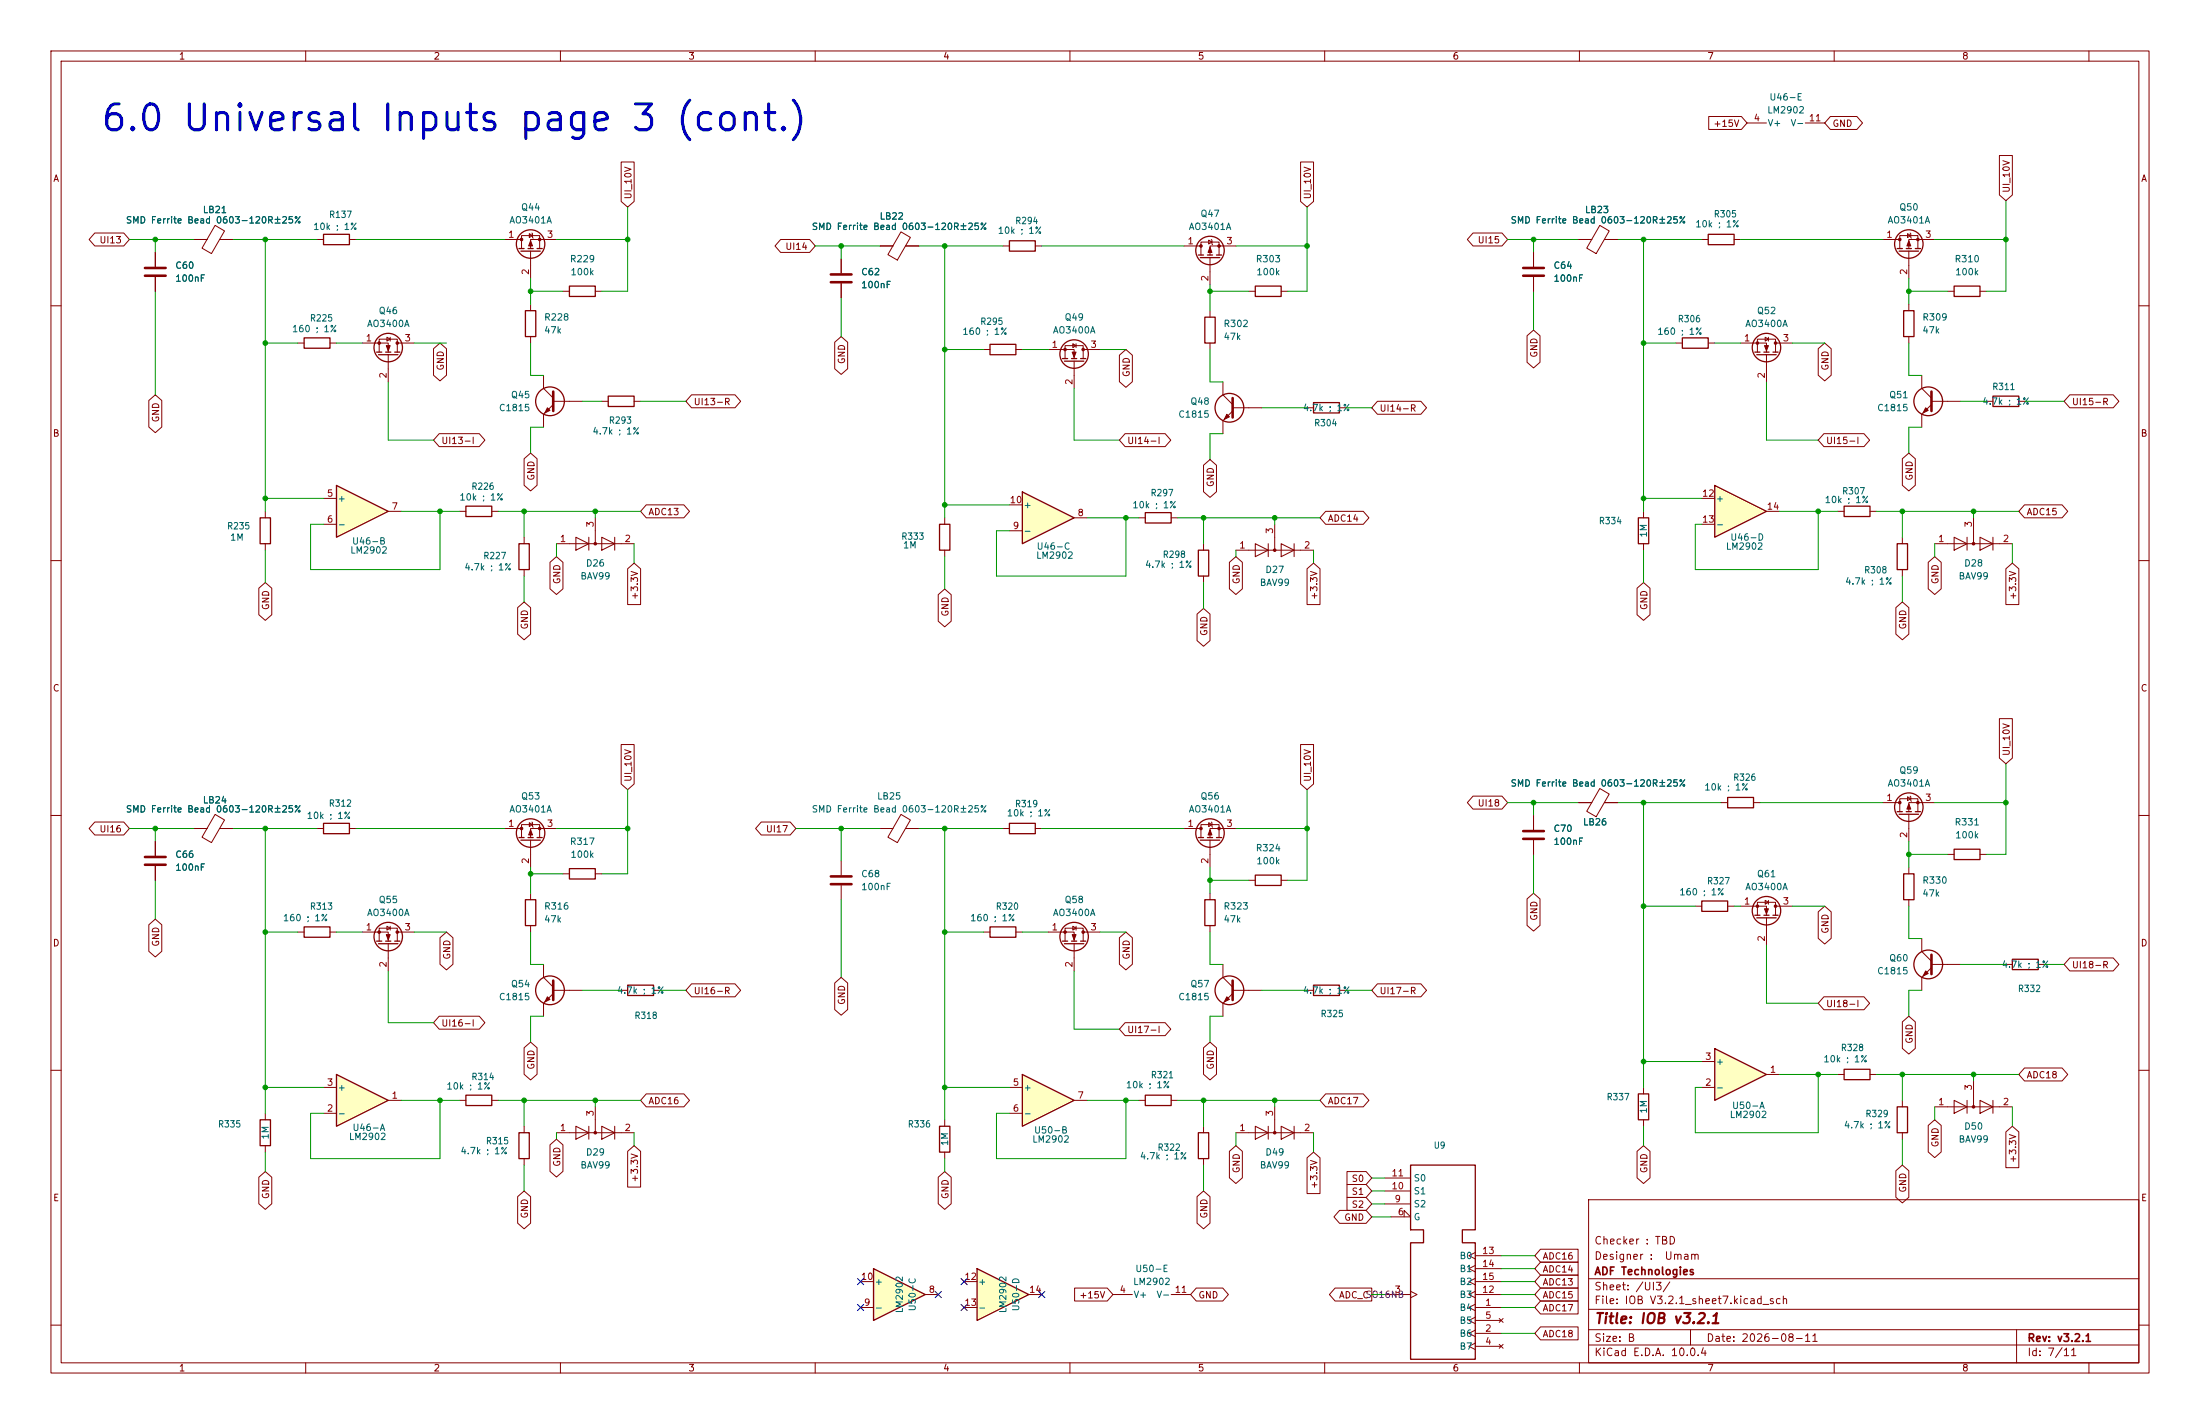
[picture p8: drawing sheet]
<svg xmlns="http://www.w3.org/2000/svg" width="432mm" height="279mm" viewBox="0 0 432 279" stroke-linecap="round" stroke-linejoin="round" font-family="sans-serif">
<g fill="none" stroke="#840000" stroke-width=".2">
<path d="M10 10h411.8v259.4h-411.8zM12 12h407.8v255.4h-407.8zM60 10v2M110 10v2M160 10v2M210 10v2M260 10v2M310 10v2M360 10v2M410 10v2M172.7 48.3h2.6M176.8 45.5l1.9 1.1-2.6 4.4-1.8-1z"/>
<path d="M177.7 48.3h2.6M196.8 48.3h1.3M203.2 48.3h1.3M10 60h2M419.8 60h2M10 110h2M419.8 110h2M10 160h2M419.8 160h2M10 210h2M419.8 210h2M311.8 235.4h108v32h-108z"/>
<path d="M10 260h2M311.8 256.9h108M311.8 250.9h108M419.8 260h2M60 267.4v2M110 267.4v2M160 267.4v2M210 267.4v2M260 267.4v2M310 267.4v2M311.8 263.9h108M311.8 260.9h108"/>
<path d="M331.8 260.9v3M360 267.4v2M395.8 260.9v6.5M410 267.4v2"/>
</g>
<path d="M198.1 47.2h5.1v2.1h-5.1z" fill="none" stroke="#840000" stroke-width=".25"/>
<path d="M66 210.8l10.2 5.1-10.2 5.1z" fill="#ffffc2"/>
<g fill="none" stroke="#840000" stroke-width=".25">
<path d="M101.9 48.8h1M102.2 49.3h3.8M103.6 48.8h1M105.4 48.8h1M111.8 56.1h5v2.1h-5zM59.7 66.3h5.1v2h-5.1zM73.9 69.1h1M74.3 69.6h3.8M75.7 69.1h1M77.5 69.1h1M103.1 61h2.1v5h-2.1zM208.5 70.4h1"/>
<path d="M208.9 70.9h3.8M210.3 70.4h1M212.1 70.4h1M257.8 79h5.1v2h-5.1zM63.5 161.5h5.1v2.1h-5.1zM101.9 164.3h1M102.2 164.8h3.8M103.1 176.5h2.1v5.1h-2.1zM103.6 164.3h1M105.4 164.3h1M198.1 161.5h5.1v2.1h-5.1zM73.9 184.7h1"/>
<path d="M74.3 185.2h3.8M75.7 184.7h1M77.5 184.7h1M123.2 193.3h5.1v2h-5.1zM257.8 193.3h5.1v2h-5.1zM66 210.8l10.2 5.1-10.2 5.1zM101.9 222.3h2v5h-2zM184.4 221h2v5.1h-2zM276.9 228.6h12.7v12.7h-2.6v2.5h2.6v22.9h-12.7v-22.9h2.5v-2.5h-2.5z"/>
<circle cx="104.1" cy="47.9" r="2.79"/>
<circle cx="76.2" cy="68.2" r="2.79"/>
<circle cx="210.8" cy="69.5" r="2.79"/>
<circle cx="104.1" cy="163.4" r="2.79"/>
<circle cx="76.2" cy="183.8" r="2.79"/>
<circle cx="107.9" cy="194.3" r="2.82"/>
</g>
<g fill="none" stroke="#840000" stroke-width=".2">
<path d="M30.5 49.5v2.8M30.5 54.4v2.8M99.1 47h3.3M102.4 48.8v-2.6h3.5v2.6M103.9 45.8l.6 .4-.6 .4zM104.1 49.3v5.3M104.1 59.7v1.3M104.4 45.7l.2 1M109.2 47h-5.1v1.8M110.5 57.2h1.3M116.8 57.2h1.3M58.4 67.3h1.3"/>
<path d="M64.8 67.3h1.2M71.1 67.3h5.1v1.8M74.4 69.1v-2.6h3.6v2.6M75.9 66.2l.7 .3-.7 .4zM76.2 69.6v5.3M76.6 66.2v.7M78 67.3h3.3M104.1 66v1.3M205.7 68.6h5.1v1.8M209 70.4v-2.6h3.6v2.6M210.6 67.4l.6 .4-.6 .4zM210.8 70.9v5.3"/>
<path d="M211.2 67.4v.8M212.6 68.6h3.3M256.5 80h1.3M262.9 80h1.3M109.2 106.7h15.3M113 105.4l2.6 1.3-2.6 1.3zM115.6 105.4v2.6M116.8 101.6v5.1M118.1 105.4l2.5 1.3-2.5 1.3zM120.6 105.4v2.6M42.2 159.8l1.9 1.1-2.6 4.4-1.9-1zM30.5 165.1v2.8"/>
<path d="M30.5 169.9v2.8M38.1 162.6h2.5M43.1 162.6h2.6M62.2 162.6h1.3M68.6 162.6h1.2M99.1 162.6h3.3M102.4 164.3v-2.5h3.5v2.5M103.9 161.4l.6 .4-.6 .4zM104.1 164.8v5.4M104.1 175.3v1.2M104.4 161.3l.2 1M109.2 162.6h-5.1v1.7"/>
<path d="M196.8 162.6h1.3M203.2 162.6h1.3M71.1 182.9h5.1v1.8M74.4 184.7v-2.6h3.6v2.6M75.9 181.7l.7 .4-.7 .4zM76.2 185.2v5.3M76.6 181.7v.8M78 182.9h3.3M104.1 181.6v1.3M106.7 189.2v2.6l1.9 1.9M108.6 194.3h5.7M108.6 194.9l-1.9 2v2.5"/>
<path d="M121.9 194.3h1.3M128.3 194.3h1.2M256.5 194.3h1.3M262.9 194.3h1.3M63.5 218.4h2.5M63.5 213.4h2.5M76.2 215.9h2.5M116.8 217.2v5.1M185.4 219.7v1.3M102.9 221v1.3M102.9 227.3v1.3M109.2 222.3h15.3"/>
<path d="M113 221l2.6 1.3-2.6 1.2zM115.6 221v2.5M118.1 221l2.5 1.3-2.5 1.2zM120.6 221v2.5M185.4 226.1v1.2M271.8 236.2h5.1M271.8 233.7h5.1M271.8 231.1h5.1M273 238.8h3.9l-1.3-1.3v1.3M218.4 254h3.8M229.9 254h3.8M271.8 254h5.1"/>
<path d="M276.9 253.4l1.2 .6-1.2 .6M289.6 255.9l-1.3 .6 1.3 .7M289.6 258.4l-1.3 .7 1.3 .6M289.6 253.4l-1.3 .6 1.3 .6M289.6 245.7l-1.3 .7 1.3 .6M289.6 248.3l-1.3 .6 1.3 .7M289.6 250.8l-1.3 .7 1.3 .6M289.6 254h5M289.6 256.5h5M289.6 259.1h5M289.6 246.4h5M289.6 248.9h5"/>
<path d="M289.6 251.5h5M294.3 258.7l.7 .8M295 258.7l-.7 .8M289.6 261l-1.3 .6 1.3 .7M289.6 263.5l-1.3 .7 1.3 .6M289.6 261.6h5M289.6 264.2h5M294.3 263.8l.7 .7M295 263.8l-.7 .7"/>
</g>
<g fill="#840000" stroke="#840000" stroke-width=".2">
<path d="M104.1 47.2l.4 1.1h-.7z"/>
<path d="M75.8 183.4h.8l-.4 1z"/>
<path d="M104.1 162.8l.4 1h-.7z"/>
<path d="M75.8 67.8h.8l-.4 1z"/>
<path d="M210.4 69.1h.8l-.4 1z"/>
<path d="M107.4 195.6l.5 .5-1 .5z"/>
<circle cx="102.4" cy="47" r=".25"/>
<circle cx="105.9" cy="47" r=".25"/>
<circle cx="116.8" cy="106.7" r=".25"/>
<circle cx="78" cy="182.9" r=".25"/>
<circle cx="74.4" cy="182.9" r=".25"/>
<circle cx="102.4" cy="162.6" r=".25"/>
<circle cx="105.9" cy="162.6" r=".25"/>
<circle cx="78" cy="67.3" r=".25"/>
<circle cx="74.4" cy="67.3" r=".25"/>
<circle cx="212.6" cy="68.6" r=".25"/>
<circle cx="209" cy="68.6" r=".25"/>
<circle cx="116.8" cy="222.2" r=".25"/>
</g>
<path d="M28.4 52.6h4.1M28.4 54.1h4.1M28.4 168.1h4.1M28.4 169.7h4.1M108.6 192.4v3.8" fill="none" stroke="#840000" stroke-width=".51"/>
<path d="M171.4 248.9l10.2 5.1-10.2 5.1z" fill="#ffffc2"/>
<path d="M119.4 77.7h5.1v2.1h-5.1zM236.5 62.2h2v5.1h-2zM171.4 248.9l10.2 5.1-10.2 5.1z" fill="none" stroke="#840000" stroke-width=".25"/>
<path d="M118.1 78.7h1.3M124.5 78.7h1.2M237.5 61v1.2M237.5 67.3v1.3M168.9 256.5h2.5M168.9 251.5h2.5M181.6 254h2.5" fill="none" stroke="#840000" stroke-width=".2"/>
<path d="M191.8 248.9l10.1 5.1-10.1 5.1z" fill="#ffffc2"/>
<g fill="none" stroke="#840000" stroke-width=".25">
<path d="M51.1 101.6h2v5.1h-2zM224.8 100.6h5.1v2h-5.1zM191.8 248.9l10.1 5.1-10.1 5.1z"/>
<circle cx="107.9" cy="78.7" r="2.82"/>
</g>
<g fill="none" stroke="#840000" stroke-width=".2">
<path d="M106.7 73.7v2.5l1.9 1.9M108.6 78.7h5.7M108.6 79.4l-1.9 1.9v2.5M52.1 100.3v1.3M52.1 106.7v1.3M223.5 101.6h1.3M229.9 101.6h1.2M176.8 159.8l1.9 1.1-2.6 4.4-1.8-1zM172.7 162.6h2.6M177.7 162.6h2.6M189.2 251.5h2.6M189.2 256.5h2.6"/>
<path d="M201.9 254h2.6"/>
</g>
<path d="M108.6 76.8v3.8" fill="none" stroke="#840000" stroke-width=".51"/>
<path d="M107.4 80l.5 .5-1 .5z" fill="#840000" stroke="#840000" stroke-width=".2"/>
<path d="M66 95.3l10.2 5-10.2 5.1z" fill="#ffffc2"/>
<g fill="none" stroke="#840000" stroke-width=".25">
<path d="M63.5 46h5.1v2h-5.1zM235.2 50h1M235.6 50.5h3.8M237 50h1M238.8 50h1M246.4 56.1h5.1v2.1h-5.1zM66 95.3l10.2 5-10.2 5.1zM91.4 99.3h5.1v2h-5.1zM101.9 106.7h2v5.1h-2zM184.4 102.9h2v5.1h-2zM208.5 184.7h1M208.9 185.2h3.8"/>
<path d="M210.3 184.7h1M212.1 184.7h1M51.1 219.7h2v5.1h-2z"/>
<circle cx="237.5" cy="49.1" r="2.79"/>
<circle cx="210.8" cy="183.8" r="2.79"/>
</g>
<g fill="none" stroke="#840000" stroke-width=".2">
<path d="M38.1 47h2.5M42.2 44.2l1.9 1.1-2.6 4.5-1.9-1.1zM43.1 47h2.6M62.2 47h1.3M68.6 47h1.2M165.1 50.8v2.8M165.1 55.6v2.8M232.4 48.3h3.3M235.7 50v-2.5h3.6v2.5M237.2 47.1l.7 .4-.7 .4zM237.5 50.5v5.4M237.7 47l.3 1"/>
<path d="M242.6 48.3h-5.1v1.7M245.1 57.2h1.3M251.5 57.2h1.2M63.5 97.8h2.5M63.5 102.9h2.5M76.2 100.3h2.5M90.2 100.3h1.2M96.5 100.3h1.3M102.9 105.4v1.3M102.9 111.8v1.2M185.4 101.6v1.3M185.4 108v1.2"/>
<path d="M165.1 168.9v2.8M165.1 173.7v2.8M205.7 182.9h5.1v1.8M209 184.7v-2.6h3.6v2.6M210.6 181.7l.6 .4-.6 .4zM210.8 185.2v5.3M211.2 181.7v.8M212.6 182.9h3.3M52.1 218.4v1.3M52.1 224.8v1.3"/>
</g>
<path d="M163.1 53.8h4M163.1 55.4h4M163.1 172h4M163.1 173.5h4" fill="none" stroke="#840000" stroke-width=".51"/>
<g fill="#840000" stroke="#840000" stroke-width=".2">
<path d="M210.4 183.4h.8l-.4 1z"/>
<path d="M237.5 48.5l.4 1h-.8z"/>
<circle cx="212.6" cy="182.9" r=".25"/>
<circle cx="209" cy="182.9" r=".25"/>
<circle cx="235.7" cy="48.3" r=".25"/>
<circle cx="239.3" cy="48.3" r=".25"/>
</g>
<path d="M200.7 96.5l10.1 5.1-10.1 5.1z" fill="#ffffc2"/>
<g fill="none" stroke="#840000" stroke-width=".25">
<path d="M194.3 67.6h5.1v2h-5.1zM200.7 96.5l10.1 5.1-10.1 5.1zM111.8 170.4h5v2.1h-5zM59.7 181.9h5.1v2h-5.1zM91.4 214.9h5.1v2h-5.1zM224.8 214.9h5.1v2h-5.1zM235.2 222.3h2v5h-2z"/>
<circle cx="241.3" cy="80" r="2.82"/>
</g>
<g fill="none" stroke="#840000" stroke-width=".2">
<path d="M193 68.6h1.3M199.4 68.6h1.3M240 74.9v2.6l1.9 1.9M198.1 99.1h2.6M241.9 80h5.7M241.9 80.6l-1.9 2v2.5M198.1 104.1h2.6M210.8 101.6h2.6M110.5 171.5h1.3M116.8 171.5h1.3M58.4 182.9h1.3M64.8 182.9h1.2"/>
<path d="M90.2 215.9h1.2M96.5 215.9h1.3M223.5 215.9h1.3M229.9 215.9h1.2M236.2 221v1.3M236.2 227.3v1.3"/>
</g>
<path d="M241.9 78.1v3.8" fill="none" stroke="#840000" stroke-width=".51"/>
<path d="M240.8 81.3l.5 .5-1 .5z" fill="#840000" stroke="#840000" stroke-width=".2"/>
<path d="M200.7 210.8l10.1 5.1-10.1 5.1z" fill="#ffffc2"/>
<g fill="none" stroke="#840000" stroke-width=".25">
<path d="M335.3 46h5.1v2h-5.1zM330.2 66.3h5.1v2h-5.1zM235.2 108h2v5h-2zM235.2 164.3h1M235.6 164.8h3.8M236.5 176.5h2v5.1h-2zM237 164.3h1M238.8 164.3h1M246.4 171.7h5.1v2h-5.1zM194.3 181.9h5.1v2h-5.1zM200.7 210.8l10.1 5.1-10.1 5.1z"/>
<circle cx="237.5" cy="163.4" r="2.79"/>
<circle cx="241.3" cy="194.3" r="2.82"/>
</g>
<g fill="none" stroke="#840000" stroke-width=".2">
<path d="M334 47h1.3M340.4 47h1.2M328.9 67.3h1.3M335.3 67.3h1.2M236.2 106.7v1.3M236.2 113v1.3M242.6 108h15.2M246.4 106.7l2.5 1.3-2.5 1.2zM248.9 106.7v2.5M250.2 102.9v5.1M251.5 106.7l2.5 1.3-2.5 1.2zM254 106.7v2.5"/>
<path d="M232.4 162.6h3.3M235.7 164.3v-2.5h3.6v2.5M237.2 161.4l.7 .4-.7 .4zM237.5 164.8v5.4M237.5 175.3v1.2M237.7 161.3l.3 1M242.6 162.6h-5.1v1.7M245.1 172.7h1.3M251.5 172.7h1.2M193 182.9h1.3M199.4 182.9h1.3M237.5 181.6v1.3"/>
<path d="M240 189.2v2.6l1.9 1.9M241.9 194.3h5.7M241.9 194.9l-1.9 2v2.5M198.1 213.4h2.6M198.1 218.4h2.6M210.8 215.9h2.6M250.2 217.2v5.1M242.6 222.3h15.2M246.4 221l2.5 1.3-2.5 1.2zM248.9 221v2.5M251.5 221l2.5 1.3-2.5 1.2zM254 221v2.5"/>
</g>
<path d="M241.9 192.4v3.8" fill="none" stroke="#840000" stroke-width=".51"/>
<g fill="#840000" stroke="#840000" stroke-width=".2">
<path d="M240.8 195.6l.5 .5-1 .5z"/>
<path d="M237.5 162.8l.4 1h-.8z"/>
<circle cx="235.7" cy="162.6" r=".25"/>
<circle cx="239.3" cy="162.6" r=".25"/>
<circle cx="250.2" cy="107.9" r=".25"/>
<circle cx="250.2" cy="222.2" r=".25"/>
</g>
<path d="M336.5 95.3l10.2 5-10.2 5.1z" fill="#ffffc2"/>
<g fill="none" stroke="#840000" stroke-width=".25">
<path d="M372.4 48.8h1M372.7 49.3h3.9M374.1 48.8h1.1M375.9 48.8h1M383.5 56.1h5.1v2.1h-5.1zM344.4 69.1h1M344.8 69.6h3.8M346.2 69.1h1M348 69.1h1M373.6 61h2.1v5h-2.1zM336.5 95.3l10.2 5-10.2 5.1zM321.6 101.6h2v5.1h-2z"/>
<path d="M339.1 156.5h5.1v2h-5.1zM372.4 159.3h1M372.7 159.8h3.9M374.1 159.3h1.1M375.9 159.3h1M344.4 179.6h1M346.2 179.6h1M348 179.6h1M373.6 171.5h2.1v5h-2.1zM383.5 166.6h5.1v2.1h-5.1zM344.8 180.1h3.8M395 188.2h5v2h-5z"/>
<path d="M361.9 209.8h5.1v2h-5.1zM372.4 217.2h2v5.1h-2z"/>
<circle cx="374.6" cy="47.9" r="2.79"/>
<circle cx="346.7" cy="68.2" r="2.79"/>
<circle cx="378.5" cy="78.7" r="2.82"/>
<circle cx="374.6" cy="158.4" r="2.79"/>
<circle cx="346.7" cy="178.7" r="2.79"/>
<circle cx="378.5" cy="189.2" r="2.82"/>
</g>
<g fill="none" stroke="#840000" stroke-width=".2">
<path d="M342.9 24.1h3.8M354.3 24.1h3.8M301 49.5v2.8M301 54.4v2.8M309.9 47h2.5M314 44.2l1.8 1.1-2.5 4.5-1.9-1.1zM314.9 47h2.6M369.6 47h3.3M372.9 48.8v-2.6h3.5v2.6M374.4 45.8l.6 .4-.6 .4zM374.6 49.3v5.3M374.6 59.7v1.3"/>
<path d="M374.9 45.7l.3 1M379.7 47h-5.1v1.8M382.3 57.2h1.2M388.6 57.2h1.3M341.6 67.3h5.1v1.8M344.9 69.1v-2.6h3.6v2.6M346.5 66.2l.6 .3-.6 .4zM346.7 69.6v5.3M347.1 66.2v.7M348.5 67.3h3.3M374.6 66v1.3M377.2 73.7v2.5l1.9 1.9"/>
<path d="M379.1 79.4l-1.9 1.9v2.5M379.1 78.7h5.7M334 97.8h2.5M322.6 100.3v1.3M322.6 106.7v1.3M334 102.9h2.5M346.7 100.3h2.5M337.8 157.5h1.3M344.2 157.5h1.2M369.6 157.5h3.3M372.9 159.3v-2.6h3.5v2.6M374.4 156.3l.6 .4-.6 .4z"/>
<path d="M374.6 159.8v5.3M374.9 156.2l.3 1M379.7 157.5h-5.1v1.8M341.6 177.8h5.1v1.8M344.9 179.6v-2.6h3.6v2.6M346.5 176.7l.6 .3-.6 .4zM347.1 176.7v.7M348.5 177.8h3.3M374.6 170.2v1.3M374.6 176.5v1.3M382.3 167.6h1.2M388.6 167.6h1.3"/>
<path d="M346.7 180.1v5.3M377.2 184.2v2.5l1.9 1.9M379.1 189.2h5.7M379.1 189.9l-1.9 1.9v2.5M393.7 189.2h1.3M400 189.2h1.3M360.7 210.8h1.2M367 210.8h1.3M373.4 215.9v1.3M379.7 217.2h15.3M383.5 215.9l2.6 1.3-2.6 1.2zM386.1 215.9v2.5"/>
<path d="M387.3 212.1v5.1M388.6 215.9l2.6 1.3-2.6 1.2zM391.2 215.9v2.5M373.4 222.3v1.2"/>
</g>
<path d="M299 52.6h4M299 54.1h4M379.1 76.8v3.8M379.1 187.3v3.8" fill="none" stroke="#840000" stroke-width=".51"/>
<g fill="#840000" stroke="#840000" stroke-width=".2">
<path d="M378 190.5l.5 .5-1.1 .5z"/>
<path d="M346.3 67.8h.8l-.4 1z"/>
<path d="M374.6 47.2l.4 1.1h-.7z"/>
<path d="M378 80l.5 .5-1.1 .5z"/>
<path d="M346.3 178.3h.8l-.4 1z"/>
<path d="M374.6 157.7l.4 1.1h-.7z"/>
<circle cx="387.3" cy="217.2" r=".25"/>
<circle cx="348.5" cy="67.3" r=".25"/>
<circle cx="344.9" cy="67.3" r=".25"/>
<circle cx="372.9" cy="47" r=".25"/>
<circle cx="376.4" cy="47" r=".25"/>
<circle cx="348.5" cy="177.8" r=".25"/>
<circle cx="344.9" cy="177.8" r=".25"/>
<circle cx="372.9" cy="157.5" r=".25"/>
<circle cx="376.4" cy="157.5" r=".25"/>
</g>
<path d="M336.5 205.7l10.2 5.1-10.2 5.1z" fill="#ffffc2"/>
<path d="M391.2 77.7h5v2.1h-5zM361.9 99.3h5.1v2h-5.1zM372.4 106.7h2v5.1h-2zM334 176.8h5.1v2h-5.1zM321.6 214.6h2v5.1h-2zM336.5 205.7l10.2 5.1-10.2 5.1z" fill="none" stroke="#840000" stroke-width=".25"/>
<g fill="none" stroke="#840000" stroke-width=".2">
<path d="M121.9 31.8h2.6v7.7l-1.3 1.1-1.3-1.1zM255.3 31.8h2.5v7.7l-1.3 1.1-1.2-1.1zM335.4 22.9h6.4l1.1 1.2-1.1 1.3h-6.4zM359.3 22.9h5.2l1.1 1.2-1.1 1.3h-5.2l-1.2-1.3zM392.4 30.5h2.6v7.8l-1.3 1.1-1.3-1.1zM18.6 45.7h5.7l1.1 1.3-1.1 1.3h-5.7l-1.1-1.3zM30.5 49.5v2.8M30.5 54.4v2.8M38.1 47h2.5M43.2 47h2.5M153.2 47h5.7l1.1 1.3-1.1 1.2h-5.7l-1.1-1.2zM165.1 50.8v2.8"/>
<path d="M165.1 55.6v2.8M172.7 48.3h2.6M177.8 48.3h2.5M289.1 45.7h5.7l1.1 1.3-1.1 1.3h-5.7l-1.1-1.3zM301 49.5v2.8M301 54.4v2.8M309.9 47h2.5M315 47h2.5M29.2 78.6l1.3-1.1 1.3 1.1v5.2l-1.3 1.1-1.3-1.1zM85.1 68.4l1.3-1.1 1.2 1.1v5.2l-1.2 1.1-1.3-1.1zM135.7 77.5h8.6l1.1 1.2-1.1 1.3h-8.6l-1.1-1.3zM163.8 67.2l1.3-1.2 1.3 1.2v5.2l-1.3 1.1-1.3-1.1z"/>
<path d="M219.7 69.7l1.3-1.1 1.3 1.1v5.2l-1.3 1.1-1.3-1.1zM270.4 78.7h8.5l1.1 1.3-1.1 1.3h-8.5l-1.2-1.3zM299.7 65.9l1.3-1.1 1.3 1.1v5.2l-1.3 1.1-1.3-1.1zM356.9 68.4l1.2-1.1 1.3 1.1v5.2l-1.3 1.1-1.2-1.1zM389.9 78.7h1.3M396.2 78.7h1.3M406.2 77.5h8.6l1.1 1.2-1.1 1.3h-8.6l-1.1-1.3zM86.2 85.1h7.9l1.1 1.3-1.1 1.2h-7.9l-1.1-1.2zM102.9 90l1.2-1.1 1.3 1.1v5.2l-1.3 1.1-1.2-1.1zM126.8 99.1h7.4l1.1 1.2-1.1 1.3h-7.4l-1.1-1.3zM220.8 85.1h7.9l1.1 1.3-1.1 1.2h-7.9l-1.1-1.2zM236.2 91.3l1.3-1.1 1.3 1.1v5.2l-1.3 1.1-1.3-1.1z"/>
<path d="M358 85.1h7.8l1.2 1.3-1.2 1.2h-7.8l-1.1-1.2zM373.4 90l1.2-1.1 1.3 1.1v5.2l-1.3 1.1-1.2-1.1zM397.4 99.1h7.3l1.1 1.2-1.1 1.3h-7.3l-1.2-1.3zM50.8 115.4l1.3-1.1 1.2 1.1v5.2l-1.2 1.1-1.3-1.1zM101.6 119.2l1.3-1.1 1.2 1.1v5.2l-1.2 1.1-1.3-1.1zM107.9 110.3l1.3-1.1 1.3 1.1v5.2l-1.3 1.1-1.3-1.1zM123.2 111.6l1.3-1.1 1.2 1.1v7h-2.5zM184.1 116.7l1.3-1.1 1.3 1.1v5.2l-1.3 1.1-1.3-1.1zM241.3 110.3l1.3-1.1 1.2 1.1v5.2l-1.2 1.1-1.3-1.1zM256.5 111.6l1.3-1.1 1.3 1.1v7h-2.6zM260.2 100.3h7.4l1.1 1.3-1.1 1.3h-7.4l-1.1-1.3zM321.3 115.4l1.3-1.1 1.3 1.1v5.2l-1.3 1.1-1.3-1.1z"/>
<path d="M360.7 100.3h1.2M367 100.3h1.3M372.1 119.2l1.3-1.1 1.3 1.1v5.2l-1.3 1.1-1.3-1.1zM373.4 105.4v1.3M373.4 111.8v1.2M378.5 110.3l1.2-1.1 1.3 1.1v5.2l-1.3 1.1-1.2-1.1zM379.7 106.7h15.3M383.5 105.4l2.6 1.3-2.6 1.3zM386.1 105.4v2.6M387.3 101.6v5.1M388.6 105.4l2.6 1.3-2.6 1.3zM391.2 105.4v2.6"/>
<path d="M393.7 111.6l1.3-1.1 1.2 1.1v7h-2.5zM234.9 120.5l1.3-1.1 1.3 1.1v5.2l-1.3 1.1-1.3-1.1zM121.9 146.1h2.6v7.7l-1.3 1.1-1.3-1.1zM255.3 146.1h2.5v7.7l-1.3 1.1-1.2-1.1zM289.1 156.2h5.7l1.1 1.3-1.1 1.3h-5.7l-1.1-1.3zM309.9 157.5h2.5M314 154.7l1.8 1.1-2.5 4.4-1.9-1zM314.9 157.5h2.6M392.4 141h2.6v7.7l-1.3 1.2-1.3-1.2zM18.6 161.3h5.7l1.1 1.3-1.1 1.2h-5.7l-1.1-1.2zM30.5 165.1v2.8M30.5 169.9v2.8"/>
<path d="M38.1 162.6h2.5M43.2 162.6h2.5M149.4 161.3h5.7l1.1 1.3-1.1 1.2h-5.7l-1.1-1.2zM299.7 176.4l1.3-1.1 1.3 1.1v5.2l-1.3 1.1-1.3-1.1zM301 160v2.8M301 164.8v2.8M332.7 177.8h1.3M339.1 177.8h1.3M356.9 178.9l1.2-1.1 1.3 1.1v5.2l-1.3 1.1-1.2-1.1zM29.2 181.5l1.3-1.2 1.3 1.2v5.2l-1.3 1.1-1.3-1.1zM86.2 199.4h7.9l1.1 1.3-1.1 1.2h-7.9l-1.1-1.2zM86.4 184l1.2-1.1 1.3 1.1v5.2l-1.3 1.1-1.2-1.1z"/>
<path d="M135.7 193h8.6l1.1 1.3-1.1 1.3h-8.6l-1.1-1.3zM163.8 192.9l1.3-1.1 1.3 1.1v5.2l-1.3 1.1-1.3-1.1zM219.7 184l1.3-1.1 1.3 1.1v5.2l-1.3 1.1-1.3-1.1zM270.4 193h8.5l1.1 1.3-1.1 1.3h-8.5l-1.2-1.3zM358 195.6h7.8l1.2 1.3-1.2 1.2h-7.8l-1.1-1.2zM406.2 188h8.6l1.1 1.2-1.1 1.3h-8.6l-1.1-1.3zM102.9 205.6l1.2-1.1 1.3 1.1v5.2l-1.3 1.1-1.2-1.1zM126.8 214.6h7.4l1.1 1.3-1.1 1.3h-7.4l-1.1-1.3zM220.8 200.7h7.9l1.1 1.2-1.1 1.3h-7.9l-1.1-1.3zM236.2 205.6l1.3-1.1 1.3 1.1v5.2l-1.3 1.1-1.3-1.1zM260.2 214.6h7.4l1.1 1.3-1.1 1.3h-7.4l-1.1-1.3zM322.6 213.4v1.2"/>
<path d="M322.6 219.7v1.3M334 213.4h2.5M334 208.3h2.5M346.7 210.8h2.5M373.4 200.5l1.2-1.1 1.3 1.1v5.2l-1.3 1.1-1.2-1.1zM397.4 209.5h7.3l1.1 1.3-1.1 1.3h-7.3l-1.2-1.3zM50.8 231l1.3-1.1 1.2 1.1v5.2l-1.2 1.1-1.3-1.1zM101.6 234.8l1.3-1.1 1.2 1.1v5.2l-1.2 1.1-1.3-1.1zM107.9 224.6l1.3-1.1 1.3 1.1v5.2l-1.3 1.1-1.3-1.1zM123.2 225.9l1.3-1.1 1.2 1.1v7h-2.5zM184.1 231l1.3-1.1 1.3 1.1v5.2l-1.3 1.1-1.3-1.1zM234.9 234.8l1.3-1.1 1.3 1.1v5.2l-1.3 1.1-1.3-1.1z"/>
<path d="M241.3 225.9l1.3-1.1 1.2 1.1v5.2l-1.2 1.1-1.3-1.1zM256.5 227.2l1.3-1.1 1.3 1.1v7h-2.6zM262.9 237.5h5.2l1.1 1.3-1.1 1.2h-5.2l-1.1-1.2zM264.4 234.9h3.7l1.1 1.3-1.1 1.3h-3.7zM264.4 232.4h3.7l1.1 1.3-1.1 1.3h-3.7zM264.4 229.9h3.7l1.1 1.2-1.1 1.3h-3.7zM321.3 225.9l1.3-1.1 1.3 1.1v5.2l-1.3 1.1-1.3-1.1zM372.1 229.7l1.3-1.1 1.3 1.1v5.2l-1.3 1.1-1.3-1.1zM378.5 220.8l1.2-1.1 1.3 1.1v5.2l-1.3 1.1-1.2-1.1zM393.7 222.1l1.3-1.1 1.2 1.1v7h-2.5zM210.9 252.7h6.4l1.1 1.3-1.1 1.3h-6.4zM234.8 252.7h5.2l1.1 1.3-1.1 1.3h-5.2l-1.1-1.3z"/>
<path d="M262 252.7h7.2v2.6h-7.2l-1.1-1.3zM302.4 250.2h7.3v2.5h-7.3l-1.2-1.2zM302.4 252.7h7.3v2.6h-7.3l-1.2-1.3zM302.4 247.6h7.3v2.6h-7.3l-1.2-1.3zM302.4 255.3h7.3v2.5h-7.3l-1.2-1.3zM302.4 245.1h7.3v2.6h-7.3l-1.2-1.3zM302.4 260.3h7.3v2.6h-7.3l-1.2-1.3z"/>
</g>
<path d="M299 163.1h4M299 164.6h4" fill="none" stroke="#840000" stroke-width=".51"/>
<circle cx="387.3" cy="106.7" r=".25" fill="#840000" stroke="#840000" stroke-width=".2"/>
<g fill="none" stroke="#009600" stroke-width=".2">
<path d="M393.7 39.4v17.8h-3.8M25.4 47h12.7M30.5 47v2.5M30.5 57.2v20.3M45.7 47h16.5M52.1 47v53.3M69.8 47h29.3M104.1 57.2h6.4M104.1 54.6v5.1M109.2 47h14M123.2 40.6v16.6h-5.1M160 48.3h12.7"/>
<path d="M165.1 48.3v2.5M165.1 58.4v7.6M180.3 48.3h16.5M185.4 48.3v53.3M204.5 48.3h27.9M237.5 55.9v5.1M237.5 57.2h7.6M242.6 48.3h13.9M256.5 40.6v16.6h-3.8M295.9 47h14M301 47v2.5M301 57.2v7.6"/>
<path d="M317.5 47h16.5M322.6 47v53.3M341.6 47h28M374.6 57.2h7.7M374.6 54.6v5.1M379.7 47h14M52.1 67.3h6.3M66 67.3h5.1M76.2 74.9v11.5h8.9M81.3 67.3h6.3M104.1 67.3v6.4h2.6M114.3 78.7h3.8"/>
<path d="M125.7 78.7h8.9M185.4 68.6h7.6M200.7 68.6h5M210.8 76.2v10.2h8.9M215.9 68.6h5.1M237.5 68.6v6.3h2.5M322.6 67.3h6.3M336.5 67.3h5.1M346.7 74.9v11.5h10.2M351.8 67.3h6.3M374.6 67.3v6.4h2.6M384.8 78.7h5.1"/>
<path d="M397.5 78.7h7.6M52.1 97.8h11.4M106.7 83.8h-2.6v5.1M185.4 99.1h12.7M240 85.1h-2.5v5.1M247.6 80h8.9M264.2 80h5M322.6 97.8h11.4M377.2 83.8h-2.6v5.1M52.1 108v6.3M78.7 100.3h11.5M86.4 100.3v11.5h-25.4v-8.9h2.5"/>
<path d="M97.8 100.3h27.9M102.9 100.3v5.1M102.9 113v5.1M109.2 106.7v2.5M116.8 100.3v1.3M124.5 106.7v3.8M185.4 109.2v6.4M213.4 101.6h10.1M221 101.6v11.4h-25.4v-8.9h2.5M231.1 101.6h28M236.2 101.6v5.1M236.2 114.3v5.1"/>
<path d="M242.6 108v1.2M250.2 101.6v1.3M257.8 108v2.5M322.6 108v6.3M349.2 100.3h11.5M356.9 100.3v11.5h-24.2v-8.9h1.3M368.3 100.3h27.9M373.4 100.3v5.1M373.4 113v5.1M379.7 106.7v2.5M387.3 100.3v1.3M395 106.7v3.8"/>
<path d="M123.2 154.9v16.6h-5.1M256.5 154.9v17.8h-3.8M295.9 157.5h14M301 157.5v2.5M317.5 157.5h20.3M322.6 157.5v55.9M345.4 157.5h24.2M379.7 157.5h14M393.7 149.9v17.7h-3.8M25.4 162.6h12.7M30.5 162.6v2.5M30.5 172.7v7.6"/>
<path d="M45.7 162.6h16.5M52.1 162.6v55.8M69.8 162.6h29.3M104.1 170.2v5.1M104.1 171.5h6.4M109.2 162.6h14M156.2 162.6h16.5M165.1 162.6v6.3M165.1 176.5v15.3M180.3 162.6h16.5M185.4 162.6v57.1M204.5 162.6h27.9"/>
<path d="M237.5 170.2v5.1M237.5 172.7h7.6M242.6 162.6h13.9M301 167.6v7.7M322.6 177.8h10.1M340.4 177.8h1.2M351.8 177.8h6.3M374.6 165.1v5.1M374.6 177.8v6.4h2.6M374.6 167.6h7.7M52.1 182.9h6.3M66 182.9h5.1"/>
<path d="M76.2 190.5v10.2h8.9M81.3 182.9h6.3M104.1 182.9v6.3h2.6M106.7 199.4h-2.6v5.1M114.3 194.3h7.6M129.5 194.3h5.1M185.4 182.9h7.6M200.7 182.9h5M210.8 190.5v11.4h8.9M215.9 182.9h5.1M237.5 182.9v6.3h2.5M240 199.4h-2.5v5.1"/>
<path d="M247.6 194.3h8.9M264.2 194.3h5M346.7 185.4v11.5h10.2M377.2 194.3h-2.6v5.1M384.8 189.2h8.9M401.3 189.2h3.8M52.1 213.4h11.4M78.7 215.9h11.5M86.4 215.9v11.4h-25.4v-8.9h2.5M97.8 215.9h27.9M102.9 215.9v5.1M116.8 215.9v1.3"/>
<path d="M185.4 213.4h12.7M213.4 215.9h10.1M221 215.9v11.4h-25.4v-8.9h2.5M231.1 215.9h28M236.2 215.9v5.1M250.2 215.9v1.3M322.6 208.3h11.4M349.2 210.8h11.5M356.9 210.8v11.5h-24.2v-8.9h1.3M368.3 210.8h27.9M373.4 210.8v5.1M379.7 217.2v2.5"/>
<path d="M387.3 210.8v1.3M395 217.2v3.8M52.1 226.1v3.8M102.9 228.6v5.1M109.2 222.3v1.2M124.5 222.3v2.5M185.4 227.3v2.6M236.2 228.6v5.1M242.6 222.3v2.5M257.8 222.3v3.8M269.2 233.7h2.6M269.2 236.2h2.6"/>
<path d="M269.2 238.8h3.8M269.2 231.1h2.6M322.6 221v3.8M373.4 223.5v5.1M269.2 254h2.6M294.6 248.9h6.6M294.6 256.5h6.6M294.6 251.5h6.6M294.6 254h6.6M294.6 246.4h6.6M294.6 261.6h6.6"/>
</g>
<path d="M168.3 250.9l1.2 1.2M168.3 255.9l1.2 1.2M169.5 250.9l-1.2 1.2M169.5 255.9l-1.2 1.2M183.5 253.4l1.3 1.2M184.8 253.4l-1.3 1.2M188.6 255.9l1.2 1.2M188.6 250.9l1.2 1.2M189.8 255.9l-1.2 1.2M189.8 250.9l-1.2 1.2M203.9 253.4l1.2 1.2M205.1 253.4l-1.2 1.2" fill="none" stroke="#000084" stroke-width=".2"/>
<g fill="#009600" stroke="#009600" stroke-width=".2">
<circle cx="123.2" cy="47" r=".46"/>
<circle cx="52.1" cy="47" r=".46"/>
<circle cx="52.1" cy="67.3" r=".46"/>
<circle cx="30.5" cy="47" r=".46"/>
<circle cx="52.1" cy="97.8" r=".46"/>
<circle cx="86.4" cy="100.3" r=".46"/>
<circle cx="123.2" cy="162.6" r=".46"/>
<circle cx="165.1" cy="162.6" r=".46"/>
<circle cx="116.8" cy="215.9" r=".46"/>
<circle cx="104.1" cy="171.5" r=".46"/>
<circle cx="185.4" cy="182.9" r=".46"/>
<circle cx="185.4" cy="48.3" r=".46"/>
<circle cx="102.9" cy="100.3" r=".46"/>
<circle cx="185.4" cy="68.6" r=".46"/>
<circle cx="185.4" cy="99.1" r=".46"/>
<circle cx="104.1" cy="57.2" r=".46"/>
<circle cx="116.8" cy="100.3" r=".46"/>
<circle cx="165.1" cy="48.3" r=".46"/>
<circle cx="86.4" cy="215.9" r=".46"/>
<circle cx="102.9" cy="215.9" r=".46"/>
<circle cx="52.1" cy="162.6" r=".46"/>
<circle cx="52.1" cy="182.9" r=".46"/>
<circle cx="52.1" cy="213.4" r=".46"/>
<circle cx="30.5" cy="162.6" r=".46"/>
<circle cx="185.4" cy="162.6" r=".46"/>
<circle cx="221" cy="215.9" r=".46"/>
<circle cx="185.4" cy="213.4" r=".46"/>
<circle cx="236.2" cy="101.6" r=".46"/>
<circle cx="237.5" cy="57.2" r=".46"/>
<circle cx="250.2" cy="101.6" r=".46"/>
<circle cx="256.5" cy="48.3" r=".46"/>
<circle cx="250.2" cy="215.9" r=".46"/>
<circle cx="301" cy="157.5" r=".46"/>
<circle cx="237.5" cy="172.7" r=".46"/>
<circle cx="221" cy="101.6" r=".46"/>
<circle cx="256.5" cy="162.6" r=".46"/>
<circle cx="236.2" cy="215.9" r=".46"/>
<circle cx="301" cy="47" r=".46"/>
<circle cx="356.9" cy="100.3" r=".46"/>
<circle cx="322.6" cy="97.8" r=".46"/>
<circle cx="322.6" cy="67.3" r=".46"/>
<circle cx="322.6" cy="47" r=".46"/>
<circle cx="356.9" cy="210.8" r=".46"/>
<circle cx="373.4" cy="210.8" r=".46"/>
<circle cx="387.3" cy="210.8" r=".46"/>
<circle cx="374.6" cy="57.2" r=".46"/>
<circle cx="393.7" cy="47" r=".46"/>
<circle cx="322.6" cy="208.3" r=".46"/>
<circle cx="322.6" cy="177.8" r=".46"/>
<circle cx="374.6" cy="167.6" r=".46"/>
<circle cx="322.6" cy="157.5" r=".46"/>
<circle cx="393.7" cy="157.5" r=".46"/>
<circle cx="373.4" cy="100.3" r=".46"/>
<circle cx="387.3" cy="100.3" r=".46"/>
</g>
<text font-size="5.1" fill="#0000c2" x="19.5" y="27">6.0 Universal Inputs page 3 (cont.)</text>
<text font-size="2" fill="#840000" x="312.8" y="260.2">Title: IOB v3.2.1</text>
<g font-size="1.5" fill="#840000">
<text x="312.8" y="244.5">Checker : TBD</text>
<text x="312.8" y="250.5">ADF Technologies</text>
<text x="312.8" y="247.5">Designer :</text>
<text x="326.6" y="247.5">Umam</text>
<text x="312.8" y="256.2">File: IOB V3.2.1_sheet7.kicad_sch</text>
<text x="312.8" y="253.5">Sheet: /UI3/</text>
<text x="312.8" y="263.6">Size: B</text>
<text x="334.8" y="263.6">Date: 2026-08-11</text>
<text x="397.8" y="263.6">Rev: v3.2.1</text>
<text x="312.8" y="266.4">KiCad E.D.A. 10.0.4</text>
<text x="397.8" y="266.4">Id: 7/11</text>
</g>
<g font-size="1.3" fill="#840000">
<text x="35" y="12">1</text>
<text x="85" y="12">2</text>
<text x="135" y="12">3</text>
<text x="185" y="12">4</text>
<text x="235" y="12">5</text>
<text x="285" y="12">6</text>
<text x="335" y="12">7</text>
<text x="385" y="12">8</text>
<text x="336.2" y="25.2">+15V</text>
<text x="359.6" y="25.2">GND</text>
<text x="10.3" y="36">A</text>
<text x="420.1" y="36">A</text>
<text x="124.3" y="39.2" transform="rotate(-90 124.3 39.2)">UI_10V</text>
<text x="257.6" y="39.2" transform="rotate(-90 257.6 39.2)">UI_10V</text>
<text x="394.8" y="37.9" transform="rotate(-90 394.8 37.9)">UI_10V</text>
<text x="19.4" y="48.1">UI13</text>
<text x="154" y="49.3">UI14</text>
<text x="289.9" y="48.1">UI15</text>
<text x="166.2" y="71.5" transform="rotate(-90 166.2 71.5)">GND</text>
<text x="302.1" y="70.3" transform="rotate(-90 302.1 70.3)">GND</text>
<text x="87.4" y="72.8" transform="rotate(-90 87.4 72.8)">GND</text>
<text x="222" y="74.1" transform="rotate(-90 222 74.1)">GND</text>
<text x="359.2" y="72.8" transform="rotate(-90 359.2 72.8)">GND</text>
<text x="31.5" y="83" transform="rotate(-90 31.5 83)">GND</text>
<text x="136" y="79.8">UI13-R</text>
<text x="270.7" y="81.1">UI14-R</text>
<text x="406.6" y="79.8">UI15-R</text>
<text x="10.3" y="86">B</text>
<text x="86.5" y="87.4">UI13-I</text>
<text x="221.1" y="87.4">UI14-I</text>
<text x="358.3" y="87.4">UI15-I</text>
<text x="420.1" y="86">B</text>
<text x="105.2" y="94.4" transform="rotate(-90 105.2 94.4)">GND</text>
<text x="238.6" y="95.7" transform="rotate(-90 238.6 95.7)">GND</text>
<text x="375.7" y="94.4" transform="rotate(-90 375.7 94.4)">GND</text>
<text x="127.2" y="101.4">ADC13</text>
<text x="397.7" y="101.4">ADC15</text>
<text x="260.5" y="102.7">ADC14</text>
<text x="53.1" y="119.8" transform="rotate(-90 53.1 119.8)">GND</text>
<text x="110.3" y="114.7" transform="rotate(-90 110.3 114.7)">GND</text>
<text x="125.5" y="117.8" transform="rotate(-90 125.5 117.8)">+3.3V</text>
<text x="243.6" y="114.7" transform="rotate(-90 243.6 114.7)">GND</text>
<text x="258.9" y="117.8" transform="rotate(-90 258.9 117.8)">+3.3V</text>
<text x="323.6" y="119.8" transform="rotate(-90 323.6 119.8)">GND</text>
<text x="380.8" y="114.7" transform="rotate(-90 380.8 114.7)">GND</text>
<text x="396" y="117.8" transform="rotate(-90 396 117.8)">+3.3V</text>
<text x="103.9" y="123.6" transform="rotate(-90 103.9 123.6)">GND</text>
<text x="186.5" y="121.1" transform="rotate(-90 186.5 121.1)">GND</text>
<text x="237.3" y="124.9" transform="rotate(-90 237.3 124.9)">GND</text>
<text x="374.4" y="123.6" transform="rotate(-90 374.4 123.6)">GND</text>
<text x="10.3" y="136">C</text>
<text x="420.1" y="136">C</text>
<text x="394.8" y="148.4" transform="rotate(-90 394.8 148.4)">UI_10V</text>
<text x="124.3" y="153.5" transform="rotate(-90 124.3 153.5)">UI_10V</text>
<text x="257.6" y="153.5" transform="rotate(-90 257.6 153.5)">UI_10V</text>
<text x="289.9" y="158.5">UI18</text>
<text x="19.4" y="163.6">UI16</text>
<text x="150.2" y="163.6">UI17</text>
<text x="10.3" y="186">D</text>
<text x="31.5" y="185.8" transform="rotate(-90 31.5 185.8)">GND</text>
<text x="302.1" y="180.8" transform="rotate(-90 302.1 180.8)">GND</text>
<text x="359.2" y="183.3" transform="rotate(-90 359.2 183.3)">GND</text>
<text x="420.1" y="186">D</text>
<text x="88.7" y="188.4" transform="rotate(-90 88.7 188.4)">GND</text>
<text x="222" y="188.4" transform="rotate(-90 222 188.4)">GND</text>
<text x="406.6" y="190.3">UI18-R</text>
<text x="136" y="195.4">UI16-R</text>
<text x="166.2" y="197.3" transform="rotate(-90 166.2 197.3)">GND</text>
<text x="270.7" y="195.4">UI17-R</text>
<text x="358.3" y="197.9">UI18-I</text>
<text x="86.5" y="201.7">UI16-I</text>
<text x="221.1" y="203">UI17-I</text>
<text x="105.2" y="210" transform="rotate(-90 105.2 210)">GND</text>
<text x="238.6" y="210" transform="rotate(-90 238.6 210)">GND</text>
<text x="375.7" y="204.9" transform="rotate(-90 375.7 204.9)">GND</text>
<text x="397.7" y="211.9">ADC18</text>
<text x="127.2" y="217">ADC16</text>
<text x="260.5" y="217">ADC17</text>
<text x="380.8" y="225.2" transform="rotate(-90 380.8 225.2)">GND</text>
<text x="110.3" y="229" transform="rotate(-90 110.3 229)">GND</text>
<text x="125.5" y="232.1" transform="rotate(-90 125.5 232.1)">+3.3V</text>
<text x="243.6" y="230.3" transform="rotate(-90 243.6 230.3)">GND</text>
<text x="258.9" y="233.4" transform="rotate(-90 258.9 233.4)">+3.3V</text>
<text x="265.2" y="232.2">S0</text>
<text x="323.6" y="230.3" transform="rotate(-90 323.6 230.3)">GND</text>
<text x="396" y="228.3" transform="rotate(-90 396 228.3)">+3.3V</text>
<text x="10.3" y="236">E</text>
<text x="53.1" y="235.4" transform="rotate(-90 53.1 235.4)">GND</text>
<text x="103.9" y="239.2" transform="rotate(-90 103.9 239.2)">GND</text>
<text x="186.5" y="235.4" transform="rotate(-90 186.5 235.4)">GND</text>
<text x="237.3" y="239.2" transform="rotate(-90 237.3 239.2)">GND</text>
<text x="263.7" y="239.8">GND</text>
<text x="265.2" y="237.3">S2</text>
<text x="265.2" y="234.7">S1</text>
<text x="374.4" y="234.1" transform="rotate(-90 374.4 234.1)">GND</text>
<text x="420.1" y="236">E</text>
<text x="302.7" y="250">ADC14</text>
<text x="302.7" y="247.4">ADC16</text>
<text x="211.7" y="255.1">+15V</text>
<text x="235.1" y="255.1">GND</text>
<text x="262.7" y="255.1">ADC_C</text>
<text x="302.7" y="252.5">ADC13</text>
<text x="302.7" y="255.1">ADC15</text>
<text x="302.7" y="257.6">ADC17</text>
<text x="302.7" y="262.7">ADC18</text>
<text x="35" y="269.4">1</text>
<text x="85" y="269.4">2</text>
<text x="135" y="269.4">3</text>
<text x="185" y="269.4">4</text>
<text x="235" y="269.4">5</text>
<text x="285" y="269.4">6</text>
<text x="335" y="269.4">7</text>
<text x="385" y="269.4">8</text>
</g>
<g font-size="1.3" fill="#006464">
<text x="346.8" y="22.6">LM2902</text>
<text x="347.2" y="20">U46-E</text>
<text x="346.8" y="25.1">V+</text>
<text x="351.3" y="25.1">V-</text>
<text x="102.2" y="41.6">Q44</text>
<text x="372.7" y="41.6">Q50</text>
<text x="24.6" y="44.2">SMD Ferrite Bead 0603-120R±25%</text>
<text x="39.7" y="42.1">LB21</text>
<text x="61.4" y="45.4">10k ; 1%</text>
<text x="64.5" y="43.1">R137</text>
<text x="99.9" y="44.2">AO3401A</text>
<text x="159.2" y="45.4">SMD Ferrite Bead 0603-120R±25%</text>
<text x="172.5" y="43.4">LB22</text>
<text x="195.7" y="46.2">10k ; 1%</text>
<text x="199.2" y="44.3">R294</text>
<text x="233.2" y="45.4">AO3401A</text>
<text x="235.5" y="42.9">Q47</text>
<text x="296.4" y="44.2">SMD Ferrite Bead 0603-120R±25%</text>
<text x="311" y="42.1">LB23</text>
<text x="332.6" y="44.9">10k ; 1%</text>
<text x="336.3" y="43">R305</text>
<text x="370.4" y="44.2">AO3401A</text>
<text x="34.3" y="53">C60</text>
<text x="111.7" y="51.8">R229</text>
<text x="246.4" y="51.8">R303</text>
<text x="304.8" y="53">C64</text>
<text x="383.5" y="51.8">R310</text>
<text x="34.3" y="55.6">100nF</text>
<text x="111.9" y="54.3">100k</text>
<text x="168.9" y="56.9">100nF</text>
<text x="168.9" y="54.3">C62</text>
<text x="246.5" y="54.3">100k</text>
<text x="304.8" y="55.6">100nF</text>
<text x="383.7" y="54.3">100k</text>
<text x="57.2" y="65.5">160 ; 1%</text>
<text x="60.7" y="63.4">R225</text>
<text x="71.9" y="64.5">AO3400A</text>
<text x="74.2" y="61.9">Q46</text>
<text x="106.7" y="63.2">R228</text>
<text x="106.7" y="65.7">47k</text>
<text x="188.8" y="66">160 ; 1%</text>
<text x="192.3" y="64">R295</text>
<text x="206.5" y="65.7">AO3400A</text>
<text x="208.8" y="63.2">Q49</text>
<text x="240" y="64.5">R302</text>
<text x="325.2" y="66">160 ; 1%</text>
<text x="329.2" y="63.5">R306</text>
<text x="342.4" y="64.5">AO3400A</text>
<text x="344.7" y="61.9">Q52</text>
<text x="377.2" y="63.2">R309</text>
<text x="377.2" y="65.7">47k</text>
<text x="240" y="67">47k</text>
<text x="390.9" y="76.8">R311</text>
<text x="97.8" y="81">C1815</text>
<text x="100.2" y="78.4">Q45</text>
<text x="119.4" y="83.4">R293</text>
<text x="231.2" y="82.3">C1815</text>
<text x="233.5" y="79.7">Q48</text>
<text x="255.6" y="81">4.7k ; 1%</text>
<text x="257.8" y="83.9">R304</text>
<text x="368.3" y="81">C1815</text>
<text x="370.7" y="78.4">Q51</text>
<text x="389" y="79.7">4.7k ; 1%</text>
<text x="116.2" y="85.6">4.7k ; 1%</text>
<text x="66.2" y="98.8">+</text>
<text x="90.1" y="98.5">10k ; 1%</text>
<text x="92.4" y="96.4">R226</text>
<text x="200.8" y="100">+</text>
<text x="222.1" y="100">10k ; 1%</text>
<text x="225.7" y="97.7">R297</text>
<text x="336.7" y="98.8">+</text>
<text x="358" y="99">10k ; 1%</text>
<text x="361.5" y="97.3">R307</text>
<text x="44.5" y="104.2">R235</text>
<text x="45" y="106.4">1M</text>
<text x="66.2" y="103.8">-</text>
<text x="69" y="107.1">U46-B</text>
<text x="176.8" y="106.2">R333</text>
<text x="177.1" y="107.9">1M</text>
<text x="200.8" y="105.1">-</text>
<text x="313.7" y="103.2">R334</text>
<text x="323.6" y="105.6" transform="rotate(-90 323.6 105.6)">1M</text>
<text x="336.7" y="103.8">-</text>
<text x="339.5" y="106.4">U46-D</text>
<text x="68.6" y="108.9">LM2902</text>
<text x="91" y="112.2">4.7k ; 1%</text>
<text x="94.8" y="110">R227</text>
<text x="114.9" y="111.5">D26</text>
<text x="203.2" y="109.9">LM2902</text>
<text x="203.4" y="108.2">U46-C</text>
<text x="224.6" y="111.7">4.7k ; 1%</text>
<text x="228.1" y="109.8">R298</text>
<text x="248.2" y="112.7">D27</text>
<text x="338.6" y="108.2">LM2902</text>
<text x="365.8" y="112.8">R308</text>
<text x="385.4" y="111.5">D28</text>
<text x="113.8" y="114">BAV99</text>
<text x="247.2" y="115.3">BAV99</text>
<text x="362" y="115">4.7k ; 1%</text>
<text x="384.3" y="114">BAV99</text>
<text x="296.4" y="154.6">SMD Ferrite Bead 0603-120R±25%</text>
<text x="334.4" y="155.4">10k ; 1%</text>
<text x="340.1" y="153.5">R326</text>
<text x="370.4" y="154.6">AO3401A</text>
<text x="372.7" y="152.1">Q59</text>
<text x="24.6" y="159.7">SMD Ferrite Bead 0603-120R±25%</text>
<text x="39.7" y="157.9">LB24</text>
<text x="60.1" y="161">10k ; 1%</text>
<text x="64.4" y="158.6">R312</text>
<text x="99.9" y="159.7">AO3401A</text>
<text x="102.2" y="157.2">Q53</text>
<text x="159.2" y="159.7">SMD Ferrite Bead 0603-120R±25%</text>
<text x="172" y="157.2">LB25</text>
<text x="197.5" y="160.5">10k ; 1%</text>
<text x="199.1" y="158.7">R319</text>
<text x="233.2" y="159.7">AO3401A</text>
<text x="235.5" y="157.2">Q56</text>
<text x="111.7" y="166.1">R317</text>
<text x="246.4" y="167.3">R324</text>
<text x="304.8" y="166.1">100nF</text>
<text x="304.8" y="163.5">C70</text>
<text x="310.6" y="162.3">LB26</text>
<text x="383.5" y="162.3">R331</text>
<text x="383.7" y="164.8">100k</text>
<text x="34.3" y="171.2">100nF</text>
<text x="34.3" y="168.6">C66</text>
<text x="111.9" y="168.6">100k</text>
<text x="168.9" y="172.4">C68</text>
<text x="246.5" y="169.9">100k</text>
<text x="334.9" y="173.8">R327</text>
<text x="344.7" y="172.4">Q61</text>
<text x="377.2" y="173.7">R330</text>
<text x="60.7" y="178.8">R313</text>
<text x="74.2" y="177.5">Q55</text>
<text x="106.7" y="178.8">R316</text>
<text x="168.9" y="175">100nF</text>
<text x="195.3" y="178.8">R320</text>
<text x="208.8" y="177.5">Q58</text>
<text x="240" y="178.8">R323</text>
<text x="329.5" y="176">160 ; 1%</text>
<text x="342.4" y="175">AO3400A</text>
<text x="377.2" y="176.2">47k</text>
<text x="55.4" y="181.1">160 ; 1%</text>
<text x="71.9" y="180">AO3400A</text>
<text x="106.7" y="181.3">47k</text>
<text x="190.3" y="181.1">160 ; 1%</text>
<text x="206.5" y="180">AO3400A</text>
<text x="240" y="181.3">47k</text>
<text x="368.3" y="191.5">C1815</text>
<text x="370.7" y="188.9">Q60</text>
<text x="392.8" y="190.2">4.7k ; 1%</text>
<text x="97.8" y="196.6">C1815</text>
<text x="100.2" y="194">Q54</text>
<text x="121" y="195.3">4.7k ; 1%</text>
<text x="231.2" y="196.6">C1815</text>
<text x="233.5" y="194">Q57</text>
<text x="255.6" y="195.3">4.7k ; 1%</text>
<text x="396" y="194.9">R332</text>
<text x="124.4" y="200.2">R318</text>
<text x="259.1" y="199.9">R325</text>
<text x="336.7" y="209.3">+</text>
<text x="357.8" y="208.7">10k ; 1%</text>
<text x="361.2" y="206.5">R328</text>
<text x="66.2" y="214.3">+</text>
<text x="87.5" y="214.1">10k ; 1%</text>
<text x="92.4" y="212.2">R314</text>
<text x="200.8" y="214.3">+</text>
<text x="220.9" y="213.8">10k ; 1%</text>
<text x="225.8" y="211.9">R321</text>
<text x="336.7" y="214.3">-</text>
<text x="42.7" y="221.5">R335</text>
<text x="66.2" y="219.4">-</text>
<text x="178.1" y="221.5">R336</text>
<text x="200.8" y="219.4">-</text>
<text x="315.2" y="216.2">R337</text>
<text x="323.6" y="218.6" transform="rotate(-90 323.6 218.6)">1M</text>
<text x="339.4" y="219.7">LM2902</text>
<text x="339.8" y="217.9">U50-A</text>
<text x="361.8" y="221.7">4.7k ; 1%</text>
<text x="366" y="219.5">R329</text>
<text x="385.4" y="222">D50</text>
<text x="53" y="223.7" transform="rotate(-90 53 223.7)">1M</text>
<text x="68.4" y="224">LM2902</text>
<text x="69.1" y="222.2">U46-A</text>
<text x="90.3" y="226.8">4.7k ; 1%</text>
<text x="95.3" y="224.8">R315</text>
<text x="114.9" y="227">D29</text>
<text x="186.4" y="225" transform="rotate(-90 186.4 225)">1M</text>
<text x="202.5" y="224.5">LM2902</text>
<text x="202.9" y="222.7">U50-B</text>
<text x="223.6" y="227.8">4.7k ; 1%</text>
<text x="227.1" y="226.1">R322</text>
<text x="248.2" y="227">D49</text>
<text x="384.3" y="224.5">BAV99</text>
<text x="113.8" y="229.6">BAV99</text>
<text x="247.2" y="229.6">BAV99</text>
<text x="277.4" y="232.1">S0</text>
<text x="277.4" y="239.7">G</text>
<text x="277.4" y="237.2">S2</text>
<text x="277.4" y="234.7">S1</text>
<text x="222.7" y="249.9">U50-E</text>
<text x="286.4" y="247.4">B0</text>
<text x="286.4" y="249.9">B1</text>
<text x="171.6" y="257.5">-</text>
<text x="171.6" y="252.4">+</text>
<text x="177.5" y="257.8" transform="rotate(-90 177.5 257.8)">LM2902</text>
<text x="180" y="257.4" transform="rotate(-90 180 257.4)">U50-C</text>
<text x="191.9" y="252.4">+</text>
<text x="191.9" y="257.5">-</text>
<text x="197.8" y="257.8" transform="rotate(-90 197.8 257.8)">LM2902</text>
<text x="200.4" y="257.4" transform="rotate(-90 200.4 257.4)">U50-D</text>
<text x="222.3" y="252.4">LM2902</text>
<text x="222.4" y="255">V+</text>
<text x="226.9" y="255">V-</text>
<text x="286.4" y="257.5">B4</text>
<text x="286.4" y="255">B3</text>
<text x="286.4" y="252.4">B2</text>
<text x="286.4" y="262.6">B6</text>
<text x="286.4" y="260.1">B5</text>
<text x="286.4" y="265.1">B7</text>
</g>
<g font-size="1.3" fill="#a90000">
<text x="344.1" y="24.1">4</text>
<text x="354.9" y="24.1">11</text>
<text x="99.6" y="47">1</text>
<text x="107.2" y="47">3</text>
<text x="370.1" y="47">1</text>
<text x="377.8" y="47">3</text>
<text x="233" y="48.2">1</text>
<text x="240.6" y="48.2">3</text>
<text x="104.1" y="54" transform="rotate(-90 104.1 54)">2</text>
<text x="237.5" y="55.3" transform="rotate(-90 237.5 55.3)">2</text>
<text x="374.6" y="54" transform="rotate(-90 374.6 54)">2</text>
<text x="71.7" y="67.3">1</text>
<text x="79.3" y="67.3">3</text>
<text x="206.3" y="68.6">1</text>
<text x="213.9" y="68.6">3</text>
<text x="342.2" y="67.3">1</text>
<text x="349.8" y="67.3">3</text>
<text x="76.2" y="74.4" transform="rotate(-90 76.2 74.4)">2</text>
<text x="210.8" y="75.6" transform="rotate(-90 210.8 75.6)">2</text>
<text x="346.7" y="74.4" transform="rotate(-90 346.7 74.4)">2</text>
<text x="64.1" y="97.8">5</text>
<text x="76.8" y="100.3">7</text>
<text x="198.1" y="99">10</text>
<text x="211.4" y="101.6">8</text>
<text x="334" y="97.8">12</text>
<text x="346.7" y="100.3">14</text>
<text x="64.1" y="102.8">6</text>
<text x="109.8" y="106.7">1</text>
<text x="116.8" y="103.6" transform="rotate(-90 116.8 103.6)">3</text>
<text x="122.5" y="106.7">2</text>
<text x="198.7" y="104.1">9</text>
<text x="243.1" y="107.9">1</text>
<text x="250.2" y="104.8" transform="rotate(-90 250.2 104.8)">3</text>
<text x="255.8" y="107.9">2</text>
<text x="334" y="102.8">13</text>
<text x="380.3" y="106.7">1</text>
<text x="387.3" y="103.6" transform="rotate(-90 387.3 103.6)">3</text>
<text x="393" y="106.7">2</text>
<text x="370.1" y="157.5">1</text>
<text x="377.8" y="157.5">3</text>
<text x="99.6" y="162.5">1</text>
<text x="107.2" y="162.5">3</text>
<text x="233" y="162.5">1</text>
<text x="240.6" y="162.5">3</text>
<text x="374.6" y="164.5" transform="rotate(-90 374.6 164.5)">2</text>
<text x="104.1" y="169.6" transform="rotate(-90 104.1 169.6)">2</text>
<text x="237.5" y="169.6" transform="rotate(-90 237.5 169.6)">2</text>
<text x="342.2" y="177.8">1</text>
<text x="349.8" y="177.8">3</text>
<text x="71.7" y="182.9">1</text>
<text x="79.3" y="182.9">3</text>
<text x="206.3" y="182.9">1</text>
<text x="213.9" y="182.9">3</text>
<text x="346.7" y="184.9" transform="rotate(-90 346.7 184.9)">2</text>
<text x="76.2" y="189.9" transform="rotate(-90 76.2 189.9)">2</text>
<text x="210.8" y="189.9" transform="rotate(-90 210.8 189.9)">2</text>
<text x="334.6" y="208.3">3</text>
<text x="64.1" y="213.3">3</text>
<text x="76.8" y="215.9">1</text>
<text x="198.7" y="213.3">5</text>
<text x="211.4" y="215.9">7</text>
<text x="334.6" y="213.3">2</text>
<text x="347.3" y="210.8">1</text>
<text x="387.3" y="214.1" transform="rotate(-90 387.3 214.1)">3</text>
<text x="64.1" y="218.4">2</text>
<text x="116.8" y="219.1" transform="rotate(-90 116.8 219.1)">3</text>
<text x="198.7" y="218.4">6</text>
<text x="250.2" y="219.1" transform="rotate(-90 250.2 219.1)">3</text>
<text x="380.3" y="217.1">1</text>
<text x="393" y="217.1">2</text>
<text x="109.8" y="222.2">1</text>
<text x="122.5" y="222.2">2</text>
<text x="243.1" y="222.2">1</text>
<text x="255.8" y="222.2">2</text>
<text x="273" y="233.7">10</text>
<text x="273" y="231.1">11</text>
<text x="273.6" y="236.2">9</text>
<text x="274.2" y="238.7">6</text>
<text x="168.9" y="251.4">10</text>
<text x="189.2" y="251.4">12</text>
<text x="290.8" y="246.4">13</text>
<text x="290.8" y="248.9">14</text>
<text x="290.8" y="251.4">15</text>
<text x="169.5" y="256.5">9</text>
<text x="182.2" y="254">8</text>
<text x="189.2" y="256.5">13</text>
<text x="201.9" y="254">14</text>
<text x="219.6" y="254">4</text>
<text x="230.5" y="254">11</text>
<text x="273.6" y="254">3</text>
<text x="290.8" y="254">12</text>
<text x="291.4" y="256.5">1</text>
<text x="291.4" y="261.6">2</text>
<text x="291.4" y="259.1">5</text>
<text x="291.4" y="264.1">4</text>
</g>
<text font-size="1.3" fill="#840084" x="267.9" y="255">SO16NB</text>
<text font-size="1.2" fill="#006464" x="281.3" y="225.7">U9</text>
</svg>
